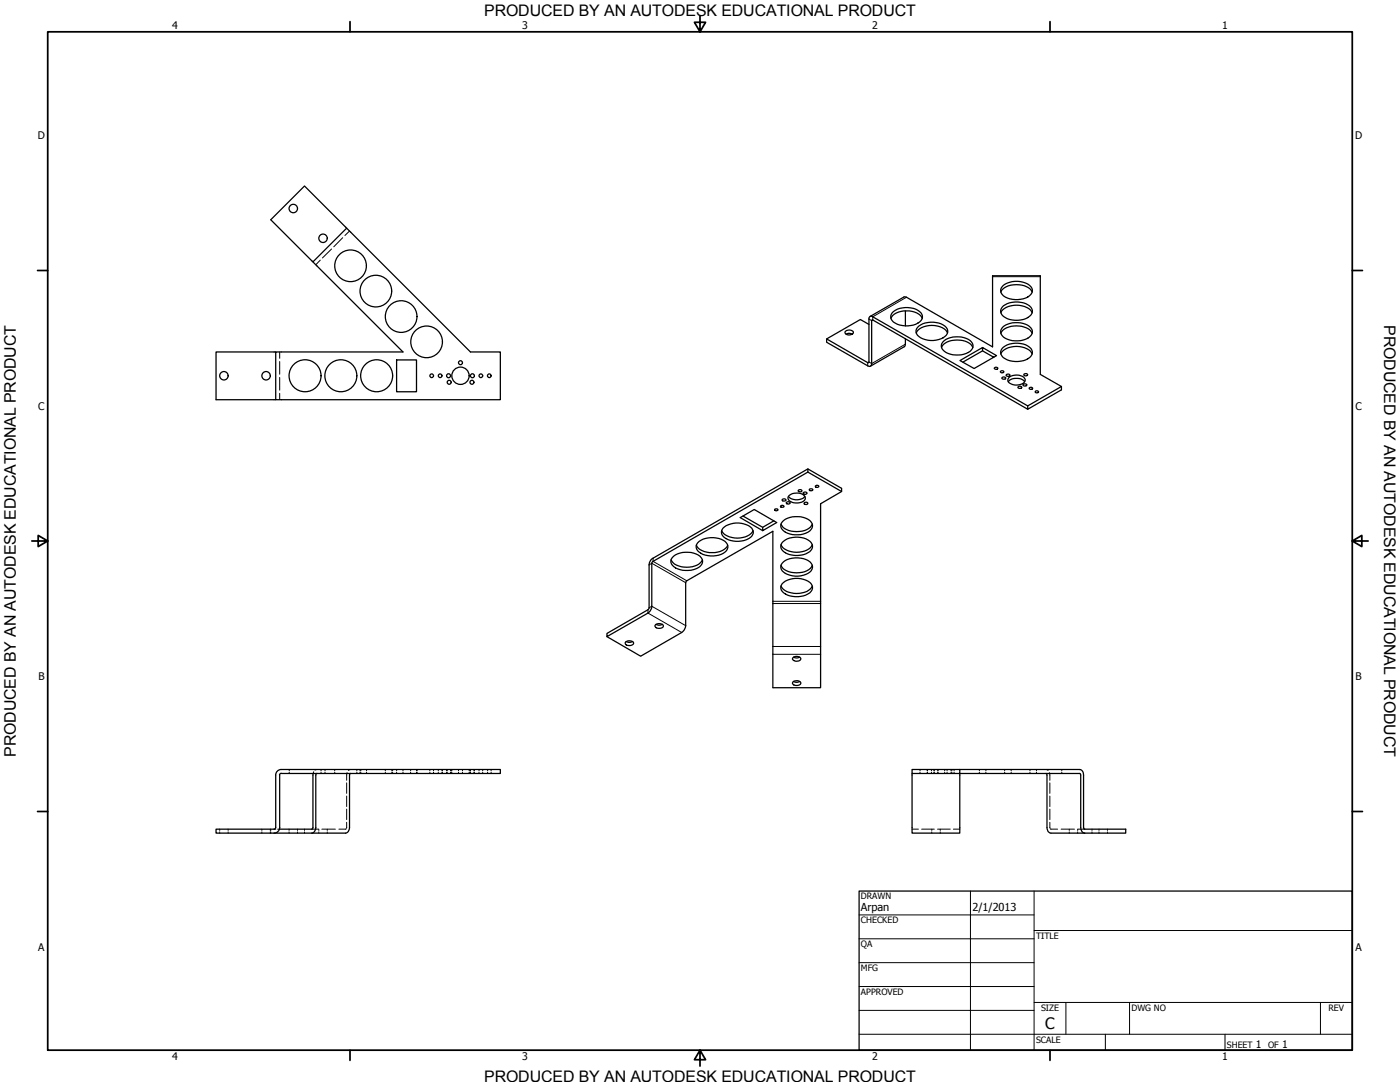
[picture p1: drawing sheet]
<svg xmlns="http://www.w3.org/2000/svg" width="559mm" height="432mm" viewBox="0 0 559 432" stroke-linecap="round" stroke-linejoin="round" font-family="sans-serif">
<!-- layer: Hidden (ANSI) -->
<g fill="none" stroke="#000" stroke-width=".4">
<path d="M132.3 99.4l-3.6 3.5M136.8 94.9l-3.6 3.6M139.5 92.2l-1.8 1.8M127.8 103.8l-1.8 1.9M111.6 140.5v2.5M111.6 144.3v5.1M111.6 150.6v5.1M111.6 157v2.5M115.4 307.1v.5M115.4 308.2v.5M125.2 308l-.2 .7M126.5 307.1l-.8 .2"/>
<path d="M128.1 307.1v.5M128.1 308.2v.5M129.7 307.1v.5M129.7 308.2v.5M133.6 307.1v.5M133.6 308.2v.5M138.4 312.4v4.2M138.4 317.7v4.2M138.6 308.4l-.2 3M140 307.1l-.9 .4M142.4 307.1v.5M142.4 308.2v.5"/>
<path d="M143.7 307.1v.5M143.7 308.2v.5M144 307.1v.5M144 308.2v.5M146.3 307.1v.5M146.3 308.2v.5M153.8 307.1v.5M153.8 308.2v.5M156.4 307.1v.5M156.4 308.2v.5M156.7 307.1v.5M156.7 308.2v.5"/>
<path d="M158.3 307.1v.5M158.3 308.2v.5M160.8 307.1v.5M160.8 308.2v.5M163.9 307.1v.5M163.9 308.2v.5M166.2 307.1v.5M166.2 308.2v.5M166.5 307.1v.5M166.5 308.2v.5M171.6 307.1v.5M171.6 308.2v.5"/>
<path d="M173 307.1v.5M173 308.2v.5M174.9 307.1v.5M174.9 308.2v.5M176.4 307.1v.5M176.4 308.2v.5M176.6 307.1v.5M176.6 308.2v.5M178.2 307.1v.5M178.2 308.2v.5M178.5 307.1v.5M178.5 308.2v.5"/>
<path d="M179.8 307.1v.5M179.8 308.2v.5M180.1 307.1v.5M180.1 308.2v.5M180.3 307.1v.5M180.3 308.2v.5M183 307.1v.5M183 308.2v.5M184.6 307.1v.5M184.6 308.2v.5M187.3 307.1v.5M187.3 308.2v.5"/>
<path d="M187.6 307.1v.5M187.6 308.2v.5M187.8 307.1v.5M187.8 308.2v.5M189.2 307.1v.5M189.2 308.2v.5M189.4 307.1v.5M189.4 308.2v.5M191.2 307.1v.5M191.2 308.2v.5M192.7 307.1v.5M192.7 308.2v.5"/>
<path d="M194.6 307.1v.5M194.6 308.2v.5M196 307.1v.5M196 308.2v.5M367.2 307.1v.5M367.2 308.2v.5M370.1 307.1v.5M370.1 308.2v.5M370.2 307.1v.5M370.2 308.2v.5M371.8 307.1v.5M371.8 308.2v.5"/>
<path d="M372.8 307.1v.5M372.8 308.2v.5M372.9 307.1v.5M372.9 308.2v.5M374.3 307.1v.5M374.3 308.2v.5M374.4 307.1v.5M374.4 308.2v.5M377.1 307.1v.5M377.1 308.2v.5M378 307.1v.5M378 308.2v.5"/>
<path d="M379.6 307.1v.5M379.6 308.2v.5M379.9 307.1v.5M379.9 308.2v.5M380.8 307.1v.5M380.8 308.2v.5M390.9 307.1v.5M390.9 308.2v.5M393.5 307.1v.5M393.5 308.2v.5M401 307.1v.5M401 308.2v.5"/>
<path d="M403.6 307.1v.5M403.6 308.2v.5M411.1 307.1v.5M411.1 308.2v.5M413.7 307.1v.5M413.7 308.2v.5M417.4 307.1l.9 .4M418.8 308.4l.2 3M419 312.4v4.2M419 317.7v4.2M423.8 307.1v.5M423.8 308.2v.5"/>
<path d="M87.7 330.9v.5M87.7 332v.5M91.1 330.9v.5M91.1 332v.5M104.5 330.9v.5M104.5 332v.5M107.9 330.9v.5M107.9 332v.5M108.1 330.9v.5M108.1 332v.5M109.4 330.9h.7M110.8 330.9h.7"/>
<path d="M115.4 330.9v.5M115.4 332v.5M118.7 330.9v.5M118.7 332v.5M121.5 330.9v.5M121.5 332v.5M124.5 330.9h2.6M127.3 330.9v.5M127.3 332v.5M128.5 330.9h5.4M130.6 330.9v.5M130.6 332v.5"/>
<path d="M138.2 330.8l-2.9 .1M138.4 328.2l-.1 2.3M138.4 322.9v4.2M364 330.9h2.6M367.9 330.9h5M371.9 330.9v.5M371.9 332v.5M374.2 330.9h5.1M375.3 330.9v.5M375.3 332v.5M380.6 330.9h2.5M419 328.2l.1 2.3"/>
<path d="M419 322.9v4.2M419.2 330.8l2.9 .1M423.5 330.9h5.4M426.8 330.9v.5M426.8 332v.5M430.1 330.9v.5M430.1 332v.5M430.3 330.9h2.6M435.9 330.9v.5M435.9 332v.5M438.7 330.9v.5M438.7 332v.5"/>
<path d="M442 330.9v.5M442 332v.5"/>
</g>
<!-- layer: Visible (ANSI) -->
<g fill="none" stroke="#000" stroke-width=".51">
<path d="M138.4 91.1l-16.9-16.9-13.4 13.5 16.8 16.8M138.4 91.1l49.4 49.4h11.9v19h-89.7v-19h50.8l-35.9-36zM396.2 110.4v28l-34.4-19.8M399.5 116.6a6.2 6.2 0 0 1 6.2-3 6.4 6.4 0 0 1 6.3 3M400.5 113.9a9 9 0 0 1 11 .5 2.6 2.6 0 0 1-1.3 4.2 9.3 9.3 0 0 1-10.2-1.1 2.44 2.44 0 0 1 .5-3.6zM415.2 110.4v39l8.5 4.8-13.5 7.8-61.8-35.6M337.3 132.4a2 2 0 0 1 3.3 .4 1.99 1.99 0 0 1-3.4-.1zM337.7 133.3l.9-.3 1.6 .3M346.8 129.5l-3.4-2-13.5 7.8M346.8 127.3v17.2M347.9 128v17.1M348.4 127.7l61.8 35.6"/>
<path d="M355.6 127.1a6.8 6.8 0 0 1 7.4-3l3 .8a3.8 3.8 0 0 1 2.1 2.2M356.6 124.3a9.1 9.1 0 0 1 11 .5 2.59 2.59 0 0 1-1.3 4.2 9.2 9.2 0 0 1-10.2-1 2.44 2.44 0 0 1 .5-3.7zM361.4 135.2v2.2l-.5 1M361.4 124.1v5.9M365.7 132.8a7.8 7.8 0 0 1 9.4-2.4l1.7 .8 1.4 1.6M366.2 130.7a8.9 8.9 0 0 1 11.5 0 2.6 2.6 0 0 1-1.3 4.1 9.2 9.2 0 0 1-10.2-1 2.35 2.35 0 0 1 0-3.1zM375.8 138.7a6.3 6.3 0 0 1 6.3-3 6.2 6.2 0 0 1 6.2 3M376.3 136.5a8.9 8.9 0 0 1 11.5 0 2.89 2.89 0 0 1-2.1 4.5 8.9 8.9 0 0 1-9.4-1.4 2.25 2.25 0 0 1 0-3.1zM392.2 138.7l-9 5.2 5.6 3.2 9-5.2-5.6-3.2v1.3l4.4 2.6M399.5 133a6.2 6.2 0 0 1 6.2-3 6.4 6.4 0 0 1 6.3 3M399.5 124.8a7.3 7.3 0 0 1 8.4-2.8l1.9 .7a3.7 3.7 0 0 1 2.2 2.1M400 139.1a8.9 8.9 0 0 1 11.5 0 2.59 2.59 0 0 1-1.3 4.1 9.2 9.2 0 0 1-10.2-1 2.32 2.32 0 0 1 0-3.1z"/>
<path d="M400.5 130.3a9.2 9.2 0 0 1 11 .6 2.6 2.6 0 0 1-1.3 4.1 9.3 9.3 0 0 1-10.2-1.1 2.44 2.44 0 0 1 .5-3.6zM400.5 122a9.2 9.2 0 0 1 11 .6 2.6 2.6 0 0 1-1.3 4.1 9.2 9.2 0 0 1-10.2-1 2.5 2.5 0 0 1 .5-3.7zM110 140.5h-23.8v19h23.8M158.3 143.6h7.9v12.7h-7.9zM346.3 144.7l-16.4-9.4v1.3l16.4 9.4M392.2 140l-7.9 4.5M396.9 146.9l.9-.3 .5 .5-.9 .3zM399.3 148.3l.9-.3 .5 .5-.9 .3zM399.5 141.3a7.3 7.3 0 0 1 8.4-2.8l1.9 .6a3.7 3.7 0 0 1 2.2 2.2M400 150.7l.6-.3 .7 .2a.67 .67 0 0 1-.6 .8 .67 .67 0 0 1-.7-.7zM401.7 149.5h1.3a.71 .71 0 0 1-.6 .7 .71 .71 0 0 1-.8-.5zM402.5 152.3a4.6 4.6 0 0 1 6.5 0"/>
<path d="M402.6 150.8a4.6 4.6 0 0 1 6.6 .6v.4a4.1 4.1 0 0 1-5.5 1.5 1.54 1.54 0 0 1-1.1-2.5zM406.4 154.4l.6-.3 .9 .4a.75 .75 0 0 1-.8 .5 .75 .75 0 0 1-.7-.6zM408.4 153.4h1.3a.71 .71 0 0 1-.6 .7 .71 .71 0 0 1-.8-.5zM408.7 149.3h1.3a.71 .71 0 0 1-.6 .8 .71 .71 0 0 1-.8-.6zM411 154.7l.7-.1 .5 .5-.9 .3-.5-.3zM413.3 156.1l.7-.1 .5 .3a.61 .61 0 0 1-.7 .5 .61 .61 0 0 1-.5-.7zM423.7 154.2v1.4l-13.5 7.7v-1.3M312.3 199.3l.7-.2 .6 .2a.67 .67 0 0 1-.7 .7 .67 .67 0 0 1-.6-.7zM314.7 198.1a4.6 4.6 0 0 0 6.5 0M314.8 198a4.6 4.6 0 0 1 6.6 .4 1.99 1.99 0 0 1-2.1 2.2 3.9 3.9 0 0 1-4.8-1.7zM318.7 195.6l.7-.2 .6 .2a.67 .67 0 0 1-.7 .7 .67 .67 0 0 1-.6-.7zM320.7 196.5l.7-.2 .6 .3a.74 .74 0 0 1-.7 .7 .74 .74 0 0 1-.8-.6z"/>
<path d="M322.5 187.1v1.3l13.4 7.8M322.5 188.4l-61.8 35.6M323 195.3l.9-.2 .5 .5-.9 .2zM325.6 193.8l.7-.1 .5 .5-.9 .3-.5-.3zM277.9 217.6a6.9 6.9 0 0 0 7.4 2.9l3-.8a3.8 3.8 0 0 0 2.1-2.1M278.4 216.7a8.9 8.9 0 0 1 11.5 0 2.95 2.95 0 0 1-2.1 4.5 9.2 9.2 0 0 1-9.4-1.4 2.35 2.35 0 0 1 0-3.1zM288 211.7a6.9 6.9 0 0 0 7.4 3l3-.8a3.8 3.8 0 0 0 2.1-2.2M288.5 210.8a9 9 0 0 1 11.6 0 2.99 2.99 0 0 1-2.2 4.6 9.2 9.2 0 0 1-9.4-1.5 2.32 2.32 0 0 1 0-3.1zM296.5 205.9l7.9 4.5M308.9 207.8l-4.5 2.6v1.4l5.6-3.3-8.9-5.2-5.6 3.3 8.9 5.2M309.2 203.3l.8-.2 .5 .5-.8 .2zM311.7 217.4a6.9 6.9 0 0 0 7.4 2.9l3-.8a3.8 3.8 0 0 0 2.1-2.1"/>
<path d="M311.7 209.2a6.8 6.8 0 0 0 7.4 2.9l3-.8a3.8 3.8 0 0 0 2.1-2.1M311.7 201.8l.7-.1 .5 .5-1.2 .2zM312.2 216.5a8.9 8.9 0 0 1 11.5 0 2.59 2.59 0 0 1-1.2 4.1 9.2 9.2 0 0 1-10.3-1 2.32 2.32 0 0 1 0-3.1zM312.2 208.3a8.9 8.9 0 0 1 11.5 0 2.89 2.89 0 0 1-2.1 4.5 8.9 8.9 0 0 1-9.4-1.5 2.25 2.25 0 0 1 0-3zM313.8 200.6l.8-.4 .7 .3a.74 .74 0 0 1-.7 .7 .74 .74 0 0 1-.8-.6zM321.1 200.6l.7-.2 .6 .3a.67 .67 0 0 1-.7 .7 .67 .67 0 0 1-.6-.8zM259.1 225.4v17.2M260.2 224.8v17.1M260.7 222.8l61.8-35.7 13.4 7.8v1.3l-8.4 4.8v39M267.8 223.4a6.8 6.8 0 0 0 7.4 2.9l2.1-.4a4.5 4.5 0 0 0 3.1-2.5M268.4 222.5a8.9 8.9 0 0 1 11.4 0 2.89 2.89 0 0 1-2.1 4.5 8.9 8.9 0 0 1-9.3-1.4 2.25 2.25 0 0 1 0-3.1zM273.7 232.5v17.2"/>
<path d="M274.1 231.8l34.4-19.8v28M311.7 233.9a7.9 7.9 0 0 0 9.5 2.4l2.3-1.3 .7-1.1M311.7 225.6a6.8 6.8 0 0 0 7.4 2.9l3-.7a3.8 3.8 0 0 0 2.1-2.2M312.2 232.9a8.9 8.9 0 0 1 11.5 0 2.59 2.59 0 0 1-1.2 4.1 9.2 9.2 0 0 1-10.3-1 2.32 2.32 0 0 1 0-3.1zM312.2 224.7a8.9 8.9 0 0 1 11.5 0 2.89 2.89 0 0 1-2.1 4.5 9 9 0 0 1-9.4-1.4 2.35 2.35 0 0 1 0-3.1zM249.7 256.2a2.13 2.13 0 0 1 3.2 .5 2.03 2.03 0 0 1-3.3 .1zM249.9 256l1.1 .3 1.5-.3M258.6 243.3l-16.3 9.5v1.3l16.3-9.4M261.7 249.3a2.08 2.08 0 0 1 3.1 .6 1.89 1.89 0 0 1-1.8 .9 1.89 1.89 0 0 1-1.6-1.2zM261.9 249.2l.9 .3 1.6-.3M272.1 252.4l-16.4 9.5-13.4-7.8M308.5 240.9v17.1"/>
<path d="M327.5 240.9v17.1M308.5 261.1v13.3h19v-13.3M316.5 272.1a1.97 1.97 0 0 1 3.2 .6 2.03 2.03 0 0 1-3.4 0zM316.5 262.4a2.02 2.02 0 0 1 3.2 .6 1.79 1.79 0 0 1-1.8 .9 1.79 1.79 0 0 1-1.5-1.2zM316.7 272l1 .3 1.5-.3M316.7 262.3l1 .3 1.5-.3M110 309.3l.7-1.6 1.5-.6h87.5v1.6h-87.7l-.4 .6M110 309.3v21M111.6 309.3v21M125 308.7l-.2 21.9-.3 .3h-13M126.5 308.7l-.5 .6v21l-.5 1.6-1 .6M140 308.7l-.5 .6v21l-.8 1.9-.8 .3h-28.5"/>
<path d="M364 308.7v23.8h19.1v-23.8M364 307.1h19.1v1.6h-19.1zM383.1 308.7h48.1l.2 21.6 .5 1.6 1 .6M383.1 307.1h48.3l.9 1.1 .2 1.1v21l.3 .5 16.5 .1v1.6h-16.4M417.4 308.7l.5 .6v21l.4 1.6 1.2 .6h13.4M110 330.2l-.6 .7h-23.2v1.6h23.2M111.6 330.2l-.6 1.6-1.6 .7"/>
<circle cx="117.1" cy="83.2" r="1.68"/>
<circle cx="128.9" cy="95.1" r="1.68"/>
<circle cx="139.9" cy="106.1" r="6.3"/>
<circle cx="150" cy="116.2" r="6.3"/>
<circle cx="160.1" cy="126.3" r="6.3"/>
<circle cx="170.3" cy="136.4" r="6.3"/>
<circle cx="89.4" cy="150" r="1.68"/>
<circle cx="106.2" cy="150" r="1.68"/>
<circle cx="121.8" cy="150" r="6.4"/>
<circle cx="136" cy="150" r="6.4"/>
<circle cx="150.3" cy="150" r="6.4"/>
<circle cx="172.3" cy="150" r=".73"/>
<circle cx="175.7" cy="150" r=".73"/>
<circle cx="179" cy="150" r=".79"/>
<circle cx="179.3" cy="152.6" r=".79"/>
<circle cx="183.8" cy="150" r="3.5"/>
<circle cx="183.8" cy="144.7" r=".79"/>
<circle cx="188.4" cy="152.6" r=".79"/>
<circle cx="188.6" cy="150" r=".79"/>
<circle cx="191.9" cy="150" r=".73"/>
<circle cx="195.3" cy="150" r=".73"/>
</g>
<!-- layer: Visible Narrow (ANSI) -->
<path d="M361.8 118.6l-13.4 7.8v1.3l-.5 .3-1.1-.7M396.2 110.4h19M361.4 137.4l-13.5 7.7-1.1-.6-.5 .2v1.3M259.1 225.4l1.1-.6 13.5 7.7M260.7 222.8v1.2l13.4 7.8M308.5 240h19M258.6 243.3v1.4l13.5 7.7M259.1 242.6l1.1-.7 13.5 7.8M308.5 258h19M308.5 240.9h19M308.5 261.1h19" fill="none" stroke="#000" stroke-width=".4"/>
<g fill="none" stroke="#000" stroke-width=".51">
<path d="M361.8 118.6h-1.1l-13.4 7.7M396.2 110.4v-.4h19v.4M348.4 126.4a.92 .92 0 0 0-1.1-.1 .92 .92 0 0 0-.5 1M348.4 127.7l-.5 .3M360.9 138.4l-13.4 7.7M346.8 144.5l-.5 .2M347.9 145.1v.4a.89 .89 0 0 1-1.6 .5M260.7 222.8l-1.2 1.1-.4 1.5M260.7 224l-.5 .8M274.1 231.8l-.4 .7M308.5 240v.9M327.5 240v.9"/>
<path d="M259.1 242.6l-.5 .7M260.2 241.9l-.5 1.6-1.1 1.2M273.7 249.7l-.5 1.6-1.1 1.1M308.5 258v3.1M327.5 258v3.1"/>
</g>
<!-- layer: Border (ANSI) -->
<g fill="none" stroke="#000" stroke-width=".7">
<path d="M19 12.7h520.8v406.4h-520.8zM139.7 8.6v4.1M279.4 6.3v6.4l-2.2-3.8h4.4l-2.2 3.8M419.1 8.6v4.1M15 107.9h4M539.8 107.9h4M12.7 215.9h6.3l-3.8-2.2v4.4l3.8-2.2M539.8 215.9l3.8 2.2v-4.4l-3.8 2.2h6.3M15 323.8h4M539.8 323.8h4M139.7 419.1v4.1M279.4 419.1l2.2 3.8h-4.4l2.2-3.8v6.3"/>
<path d="M419.1 419.1v4.1"/>
</g>
<!-- layer: Title (ANSI) -->
<g fill="none" stroke="#000" stroke-width=".4">
<path d="M387.3 355.6v63.5M412.7 355.6v63.5M342.9 365.1h69.8M342.9 374.6h69.8M412.7 371.3h127.1M342.9 384.2h69.8M342.9 393.7h69.8M342.9 412.7h196.9M342.9 403.2h69.8M412.7 400h127.1M425.4 400v12.7M441.2 412.7v6.4"/>
<path d="M450.8 400v12.7M488.9 412.7v6.4M527 400v12.7"/>
</g>
<path d="M342.9 355.6h196.9v63.5h-196.9z" fill="none" stroke="#000" stroke-width=".51"/>
<g font-size="6.4">
<text x="552.4" y="129.8" transform="rotate(90 552.4 129.8)">PRODUCED BY AN AUTODESK EDUCATIONAL PRODUCT</text>
<text x="6.3" y="302" transform="rotate(-90 6.3 302)">PRODUCED BY AN AUTODESK EDUCATIONAL PRODUCT</text>
</g>
<g font-size="6.3">
<text x="193.3" y="6.3">PRODUCED BY AN AUTODESK EDUCATIONAL PRODUCT</text>
<text x="417.2" y="410.6">C</text>
<text x="193.3" y="431.8">PRODUCED BY AN AUTODESK EDUCATIONAL PRODUCT</text>
</g>
<g font-size="4.4">
<text x="343.7" y="363.5">Arpan</text>
<text x="388.1" y="363.7">2/1/2013</text>
</g>
<g font-size="4.2">
<text x="68.7" y="11.7">4</text>
<text x="208.4" y="11.7">3</text>
<text x="348.1" y="11.7">2</text>
<text x="487.8" y="11.7">1</text>
<text x="15.1" y="55.5">D</text>
<text x="540.9" y="55.5">D</text>
<text x="15.2" y="163.4">C</text>
<text x="541" y="163.4">C</text>
<text x="15.3" y="271.4">B</text>
<text x="541.1" y="271.4">B</text>
<text x="15.2" y="379.3">A</text>
<text x="541" y="379.3">A</text>
<text x="501.3" y="418.3">1</text>
<text x="511.8" y="418.3">1</text>
<text x="68.7" y="423.2">4</text>
<text x="208.4" y="423.2">3</text>
<text x="348.1" y="423.2">2</text>
<text x="487.8" y="423.2">1</text>
</g>
<g font-size="3.5">
<text x="343.7" y="358.9">DRAWN</text>
<text x="343.7" y="368.5">CHECKED</text>
<text x="413.5" y="374.6">TITLE</text>
<text x="343.7" y="378">QA</text>
<text x="343.7" y="387.5">MFG</text>
<text x="343.7" y="397.1">APPROVED</text>
<text x="415.5" y="403.4">SIZE</text>
<text x="451.6" y="403.4">DWG NO</text>
<text x="530.3" y="403.4">REV</text>
<text x="413.5" y="416.1">SCALE</text>
<text x="489.7" y="418.3">SHEET</text>
<text x="506.2" y="418.3">OF</text>
</g>
</svg>
